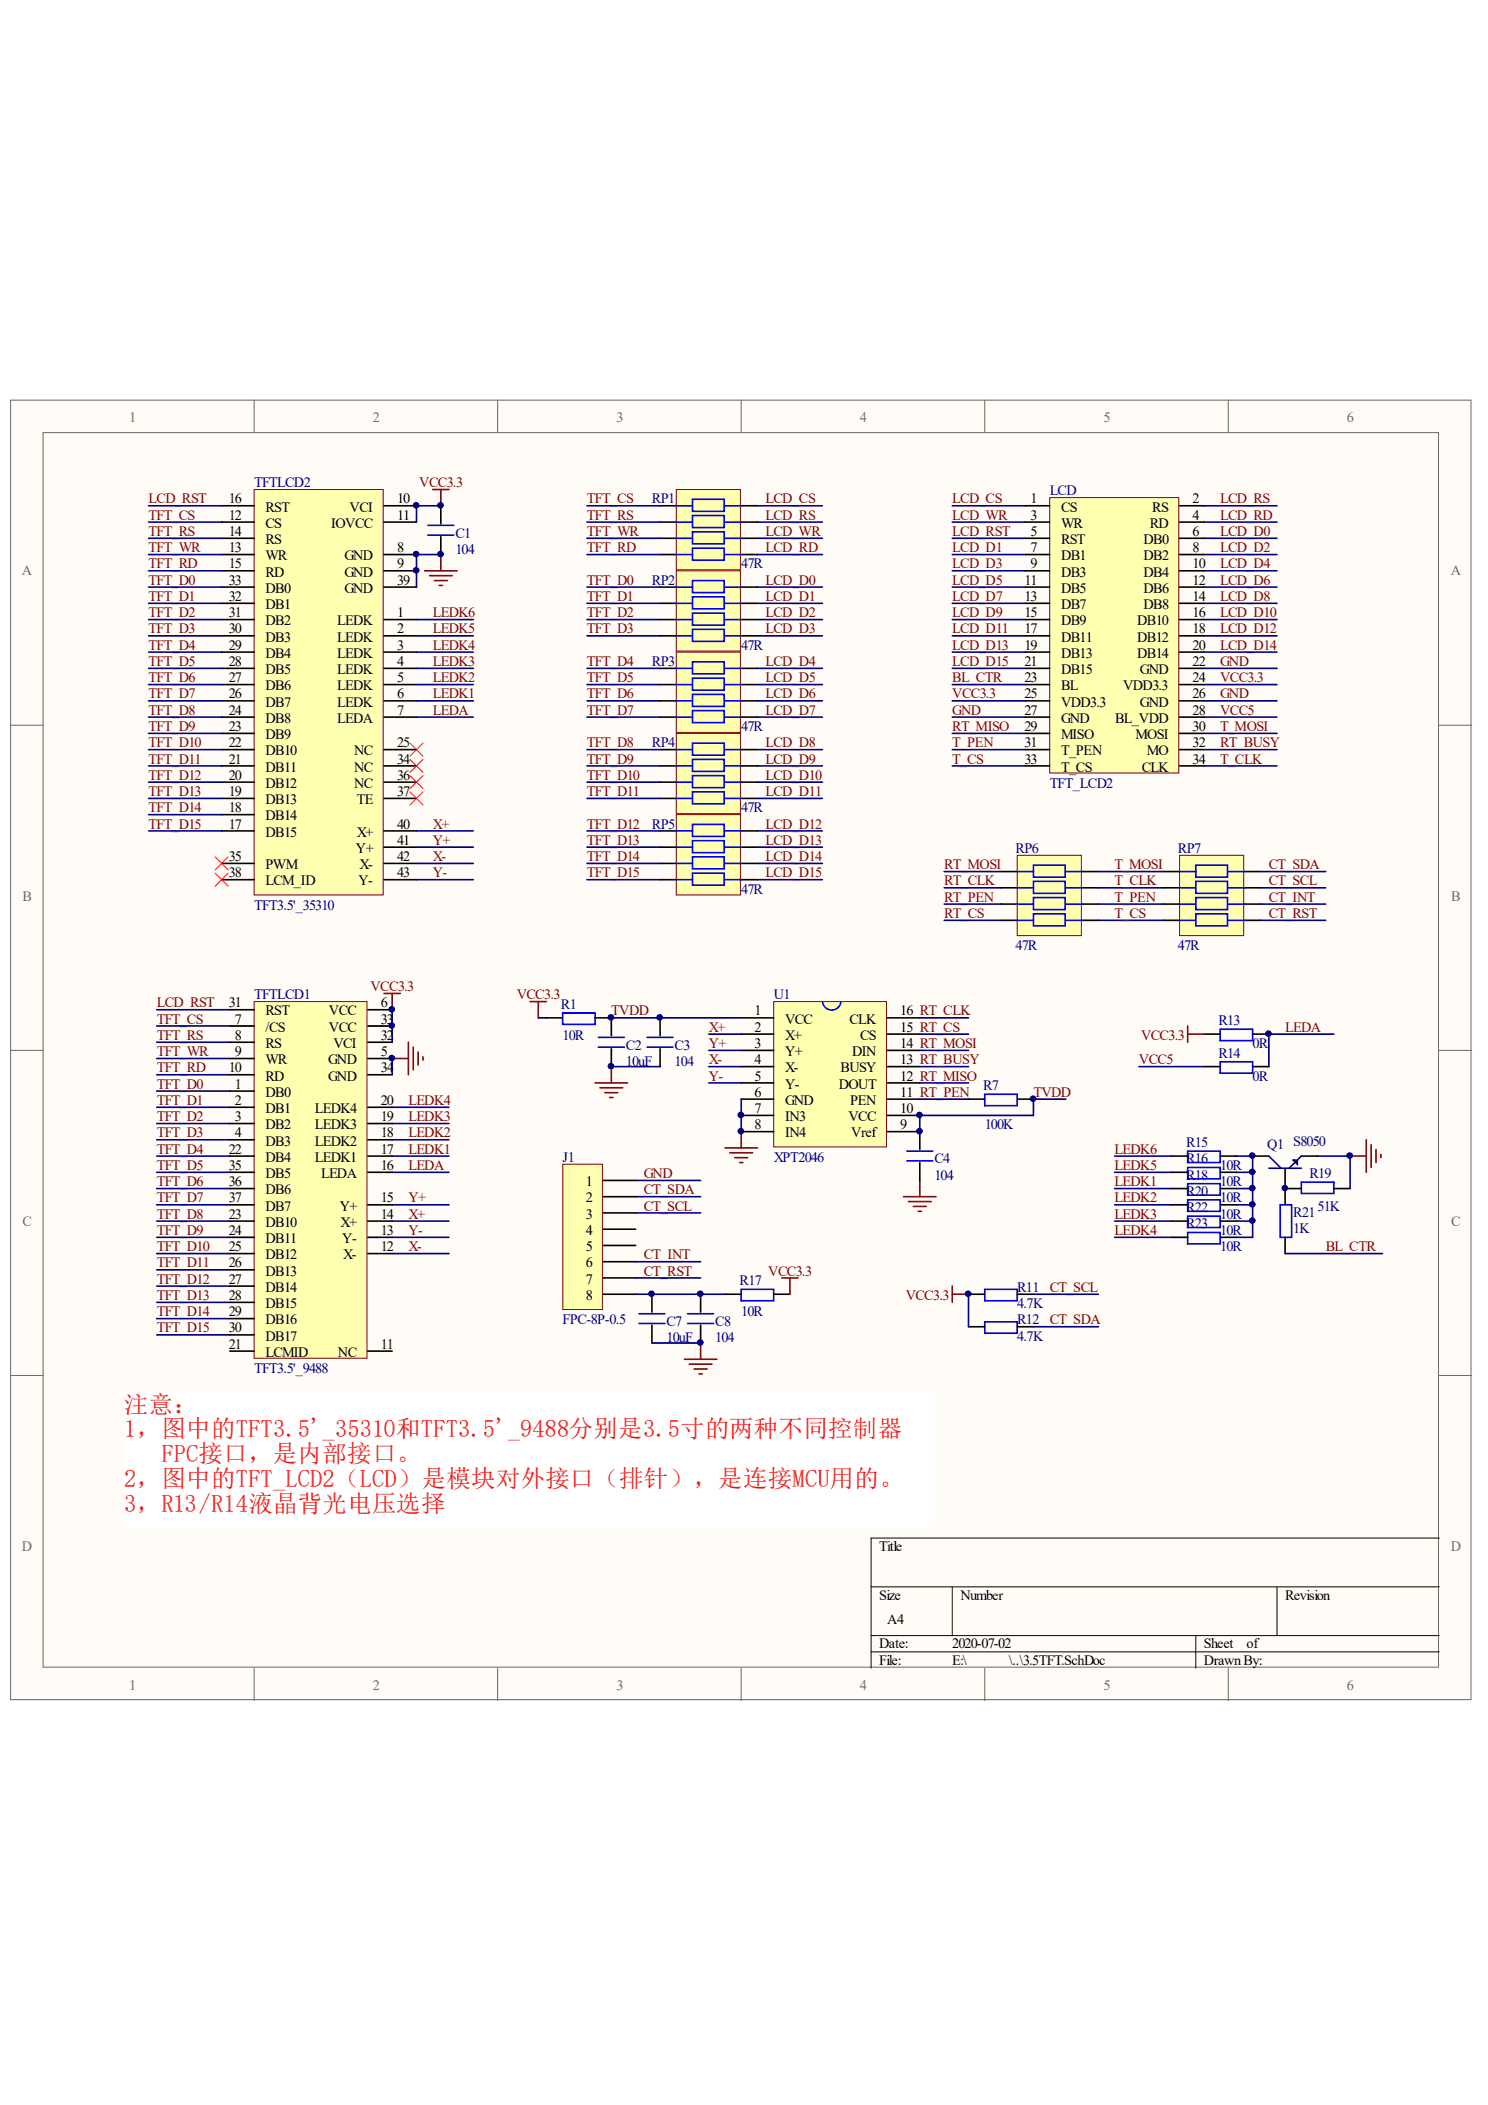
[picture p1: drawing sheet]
<svg xmlns="http://www.w3.org/2000/svg" width="210mm" height="297mm" viewBox="0 0 210 297" stroke-linecap="round" stroke-linejoin="round" font-family="sans-serif">
<g fill="#fffcf8" stroke="#696969" stroke-width=".14">
<path d="M1.5 56.5h206v183.3h-206z"/>
<path d="M6.1 61h196.8v174.3h-196.8z"/>
</g>
<g fill="none" stroke="#696969" stroke-width=".14">
<path d="M35.9 56.5v4.5M70.2 56.5v4.5M104.6 56.5v4.5M138.9 56.5v4.5M173.3 56.5v4.5M1.5 102.3h4.6M203 102.3h4.6M1.5 148.2h4.6M203 148.2h4.6M1.5 194.1h4.6M203 194.1h4.6M35.9 235.4v4.6"/>
<path d="M70.2 235.4v4.6M104.6 235.4v4.6M138.9 235.4v4.6M173.3 235.4v4.6"/>
</g>
<path d="M203 217h-80.1v18.4M122.9 223.9h80.1M122.9 230.8h80.1M122.9 233.1h80.1M134.3 223.9v6.9M168.7 230.8v4.6M180.1 223.9v6.9" fill="none" stroke="#000" stroke-width=".14"/>
<path d="M60.4 75.5h3.6M60.4 74.1h3.6M138.9 181.9h4.6v1.6h-4.6zM138.9 186.5h4.6v1.6h-4.6z" fill="none" stroke="#00f" stroke-width=".23"/>
<path d="M62.2 71.4v2.5M62.2 75.7v2.6M136.6 182.6h2.3M136.6 187.2h2.3M143.5 182.6h2.3M143.5 187.2h2.3" fill="none" stroke="#000" stroke-width=".23"/>
<path d="M95.4 69.1h9v11.3h-9z" fill="#ffffb0" stroke="#800000" stroke-width=".14"/>
<path d="M93.1 71.4h2.3M93.1 73.7h2.3M93.1 76h2.3M93.1 78.3h2.3M104.6 71.4h2.2M104.6 73.7h2.2M104.6 76h2.2M104.6 78.3h2.2" fill="none" stroke="#000" stroke-width=".23"/>
<path d="M95.4 71.4h2.3M95.4 73.7h2.3M95.4 76h2.3M95.4 78.3h2.3M97.7 70.5h4.5v1.7h-4.5zM97.7 72.7h4.5v1.7h-4.5zM97.7 75h4.5v1.7h-4.5zM97.7 77.3h4.5v1.7h-4.5zM102.3 71.4h2.3M102.3 73.7h2.3M102.3 76h2.3M102.3 78.3h2.3" fill="none" stroke="#00f" stroke-width=".23"/>
<path d="M95.4 80.5h9v11.4h-9z" fill="#ffffb0" stroke="#800000" stroke-width=".14"/>
<path d="M93.1 82.8h2.3M93.1 85.1h2.3M93.1 87.4h2.3M93.1 89.7h2.3M104.6 82.8h2.2M104.6 85.1h2.2M104.6 87.4h2.2M104.6 89.7h2.2" fill="none" stroke="#000" stroke-width=".23"/>
<path d="M95.4 82.8h2.3M95.4 85.1h2.3M95.4 87.4h2.3M95.4 89.7h2.3M97.7 81.9h4.5v1.7h-4.5zM97.7 84.2h4.5v1.7h-4.5zM97.7 86.5h4.5v1.7h-4.5zM97.7 88.8h4.5v1.7h-4.5zM102.3 82.8h2.3M102.3 85.1h2.3M102.3 87.4h2.3M102.3 89.7h2.3" fill="none" stroke="#00f" stroke-width=".23"/>
<path d="M95.4 92h9v11.3h-9z" fill="#ffffb0" stroke="#800000" stroke-width=".14"/>
<path d="M93.1 94.3h2.3M93.1 96.6h2.3M93.1 98.9h2.3M104.6 94.3h2.2M104.6 96.6h2.2M104.6 98.9h2.2M93.1 101.2h2.3M104.6 101.2h2.2" fill="none" stroke="#000" stroke-width=".23"/>
<path d="M95.4 94.3h2.3M95.4 96.6h2.3M95.4 98.9h2.3M97.7 93.4h4.5v1.7h-4.5zM97.7 95.7h4.5v1.7h-4.5zM97.7 98h4.5v1.7h-4.5zM102.3 94.3h2.3M102.3 96.6h2.3M102.3 98.9h2.3M95.4 101.2h2.3M97.7 100.3h4.5v1.7h-4.5zM102.3 101.2h2.3" fill="none" stroke="#00f" stroke-width=".23"/>
<path d="M95.4 103.5h9v11.3h-9z" fill="#ffffb0" stroke="#800000" stroke-width=".14"/>
<path d="M93.1 105.8h2.3M93.1 108.1h2.3M93.1 110.4h2.3M93.1 112.7h2.3M104.6 105.8h2.2M104.6 108.1h2.2M104.6 110.4h2.2M104.6 112.7h2.2" fill="none" stroke="#000" stroke-width=".23"/>
<path d="M95.4 105.8h2.3M95.4 108.1h2.3M95.4 110.4h2.3M95.4 112.7h2.3M97.7 104.9h4.5v1.7h-4.5zM97.7 107.2h4.5v1.7h-4.5zM97.7 109.5h4.5v1.6h-4.5zM97.7 111.7h4.5v1.7h-4.5zM102.3 105.8h2.3M102.3 108.1h2.3M102.3 110.4h2.3M102.3 112.7h2.3" fill="none" stroke="#00f" stroke-width=".23"/>
<path d="M95.4 115h9v11.3h-9z" fill="#ffffb0" stroke="#800000" stroke-width=".14"/>
<path d="M93.1 117.3h2.3M93.1 119.5h2.3M104.6 117.3h2.2M104.6 119.5h2.2M93.1 121.8h2.3M93.1 124.1h2.3M104.6 121.8h2.2M104.6 124.1h2.2" fill="none" stroke="#000" stroke-width=".23"/>
<path d="M95.4 117.3h2.3M95.4 119.5h2.3M97.7 116.3h4.5v1.7h-4.5zM97.7 118.6h4.5v1.7h-4.5zM102.3 117.3h2.3M102.3 119.5h2.3M95.4 121.8h2.3M95.4 124.1h2.3M97.7 120.9h4.5v1.7h-4.5zM97.7 123.2h4.5v1.7h-4.5zM102.3 121.8h2.3M102.3 124.1h2.3" fill="none" stroke="#00f" stroke-width=".23"/>
<g fill="none" stroke="#000080" stroke-width=".23">
<path d="M82.8 71.4h10.3M82.8 73.7h10.3M82.8 76h10.3M82.8 78.3h10.3M106.8 71.4h9.2M106.8 73.7h9.2M106.8 76h9.2M106.8 78.3h9.2M134.3 71.4h10.3M134.3 73.7h10.3M134.3 76h10.3M134.3 78.3h10.3"/>
<path d="M169.8 71.4h10.3M169.8 73.7h10.3M169.8 76h10.3M169.8 78.3h10.3M82.8 82.8h10.3M82.8 85.1h10.3M82.8 87.4h10.3M82.8 89.7h10.3M82.8 94.3h10.3M82.8 96.6h10.3M82.8 98.9h10.3M106.8 82.8h9.2"/>
<path d="M106.8 85.1h9.2M106.8 87.4h9.2M106.8 89.7h9.2M106.8 94.3h9.2M106.8 96.6h9.2M106.8 98.9h9.2M134.3 82.8h10.3M134.3 85.1h10.3M134.3 87.4h10.3M134.3 89.7h10.3M134.3 94.3h10.3M134.3 96.6h10.3"/>
<path d="M134.3 98.9h10.3M134.3 80.5h10.3M134.3 92h10.3M169.8 82.8h10.3M169.8 85.1h10.3M169.8 87.4h10.3M169.8 89.7h10.3M169.8 94.3h10.3M169.8 96.6h10.3M169.8 98.9h10.3M169.8 80.5h10.3M169.8 92h10.3"/>
<path d="M82.8 101.2h10.3M82.8 105.8h10.3M82.8 108.1h10.3M82.8 110.4h10.3M82.8 112.7h10.3M82.8 117.3h10.3M82.8 119.5h10.3M106.8 101.2h9.2M106.8 105.8h9.2M106.8 108.1h9.2M106.8 110.4h9.2M106.8 112.7h9.2"/>
<path d="M106.8 117.3h9.2M106.8 119.5h9.2M134.3 101.2h10.3M134.3 105.8h10.3M134.3 108.1h10.3M134.3 103.5h10.3M169.8 101.2h10.3M169.8 105.8h10.3M169.8 108.1h10.3M169.8 103.5h10.3M82.8 121.8h10.3M82.8 124.1h10.3"/>
<path d="M106.8 121.8h9.2M106.8 124.1h9.2"/>
</g>
<path d="M109.1 141.3h16v20.5h-16z" fill="#ffffb0" stroke="#800000" stroke-width=".14"/>
<g fill="none" stroke="#000" stroke-width=".23">
<path d="M77.1 143.6h2.3M83.9 143.6h2.3v2.6M86.2 148v2.5M93.1 143.6v2.6M93.1 148v2.5M104.6 143.6h4.5M104.6 145.9h4.5M104.6 148.2h4.5M104.6 150.5h4.5M104.6 152.8h4.5M104.6 155.1h4.5M104.6 157.4h4.5"/>
<path d="M104.6 159.7h4.5M125.2 143.6h4.6M125.2 145.9h4.6M125.2 148.2h4.6M125.2 150.5h4.6M125.2 152.8h4.6M125.2 155.1h4.6M125.2 157.4h4.6M125.2 159.7h4.6v2.5M136.6 155.1h2.3M143.5 155.1h2.3M169.8 145.9h2.3"/>
<path d="M169.8 150.5h2.3M176.7 145.9h2.3M176.7 150.5h2.3M129.8 164v2.6M165.2 163.1h2.3M165.2 165.4h2.3M165.2 167.7h2.3M165.2 170h2.3M165.2 172.3h2.3M165.2 174.6h2.3M172.1 163.1h2.3M172.1 165.4h2.3"/>
<path d="M172.1 167.7h2.3M172.1 170h2.3M172.1 172.3h2.3M172.1 174.6h2.3M176.7 163.1h2.3M181.3 167.7h2.3M181.3 165v5M181.3 174.6v2.3M183.6 163.1h2.3M188.2 167.7h2.2"/>
</g>
<g fill="none" stroke="#00f" stroke-width=".23">
<path d="M79.4 142.9h4.5v1.6h-4.5zM84.4 147.8h3.7M84.4 146.4h3.7M91.3 147.8h3.6M91.3 146.4h3.6M118.6 141.4a1.3 1.3 0 0 1-1.2 1.1 1.3 1.3 0 0 1-1.4-1.1M138.9 154.4h4.6v1.6h-4.6zM172.1 145.2h4.6v1.6h-4.6zM172.1 149.8h4.6v1.6h-4.6zM127.9 163.8h3.7M127.9 162.4h3.7M167.5 162.4h4.6v1.6h-4.6z"/>
<path d="M167.5 164.7h4.6v1.6h-4.6zM167.5 167h4.6v1.6h-4.6zM167.5 169.3h4.6v1.6h-4.6zM167.5 171.6h4.6v1.6h-4.6zM167.5 173.9h4.6v1.6h-4.6zM180.6 170h1.6v4.6h-1.6zM183.6 166.8h4.6v1.6h-4.6z"/>
</g>
<g fill="none" stroke="#800000" stroke-width=".23">
<path d="M74.8 141.3h2.3M75.9 141.3v2.3M83.9 152.8h4.6M84.6 153.5h3.2M85.3 154.2h1.9M86 154.9h.5M86.2 150.5v2.3M104.6 159.7v2.3M167.5 144.8v2.3M167.5 145.9h2.3M102.3 162h4.5M103 162.7h3.2"/>
<path d="M103.6 163.4h1.9M104.3 164h.5M127.5 168.9h4.5M128.1 169.6h3.3M128.8 170.2h1.9M129.5 170.9h.5M129.8 166.6v2.3M190.4 163.1h2.3M192.7 160.8v4.6M193.4 161.5v3.2M194.1 162.2v1.8M194.8 162.9v.5"/>
<path d="M134.3 181.5v2.3M134.3 182.6h2.3"/>
</g>
<g fill="none" stroke="#000080" stroke-width=".23">
<path d="M75.9 143.6h1.2M86.2 143.6h18.4M86.2 150.5h6.9M100 145.9h4.6M100 148.2h4.6M100 150.5h4.6M100 152.8h4.6M104.6 155.1v4.6M129.8 143.6h6.8M129.8 145.9h6.8M129.8 148.2h6.8M129.8 150.5h6.8"/>
<path d="M129.8 152.8h6.8M129.8 155.1h6.8M150.4 155.1h-4.6v2.3h-16v2.3M160.7 150.5h9.1M188.2 145.9h-9.2v4.6M157.2 165.4h8M157.2 167.7h8M157.2 163.1h8M157.2 170h8M157.2 172.3h8M157.2 174.6h8M174.4 163.1h2.3v6.9h-2.3"/>
<path d="M174.4 165.4h2.3M174.4 167.7h2.3M174.4 172.3h2.3M176.7 170v4.6h-2.3M181.3 176.9h13.7M185.9 163.1h4.5v4.6M136.6 182.6v4.6M145.8 182.6h9.1M145.8 187.2h9.1"/>
</g>
<path d="M179 164.9h4.6M179 163.1l1.7 1.8M182.4 163.7h.6v.6zM183.6 163.1l-1.7 1.8" fill="none" stroke="#11037f" stroke-width=".23"/>
<path d="M143.5 120.7h9v11.3h-9z" fill="#ffffb0" stroke="#800000" stroke-width=".14"/>
<path d="M141.2 123h2.3M141.2 125.3h2.3M141.2 127.6h2.3M141.2 129.9h2.3M152.7 123h2.2M152.7 125.3h2.2M152.7 127.6h2.2M152.7 129.9h2.2" fill="none" stroke="#000" stroke-width=".23"/>
<path d="M143.5 123h2.3M143.5 125.3h2.3M143.5 127.6h2.3M143.5 129.9h2.3M145.8 122.1h4.4v1.7h-4.4zM145.8 124.4h4.4v1.7h-4.4zM145.8 126.7h4.4v1.7h-4.4zM145.8 129h4.4v1.6h-4.4zM150.4 123h2.3M150.4 125.3h2.3M150.4 127.6h2.3M150.4 129.9h2.3" fill="none" stroke="#00f" stroke-width=".23"/>
<path d="M166.4 120.7h9v11.3h-9z" fill="#ffffb0" stroke="#800000" stroke-width=".14"/>
<path d="M164.1 129.9h2.3M164.1 127.6h2.3M164.1 125.3h2.3M164.1 123h2.3M175.6 129.9h2.2M175.6 127.6h2.2M175.6 125.3h2.2M175.6 123h2.2" fill="none" stroke="#000" stroke-width=".23"/>
<path d="M166.4 129.9h2.3M166.4 127.6h2.3M166.4 125.3h2.3M166.4 123h2.3M168.7 129h4.5v1.6h-4.5zM168.7 126.7h4.5v1.7h-4.5zM168.7 124.4h4.5v1.7h-4.5zM168.7 122.1h4.5v1.7h-4.5zM173.3 129.9h2.3M173.3 127.6h2.3M173.3 125.3h2.3M173.3 123h2.3" fill="none" stroke="#00f" stroke-width=".23"/>
<path d="M133.2 129.9h8M133.2 127.6h8M133.2 125.3h8M133.2 123h8M154.9 129.9h9.2M154.9 127.6h9.2M154.9 125.3h9.2M154.9 123h9.2M177.8 129.9h9.2M177.8 127.6h9.2M177.8 125.3h9.2M177.8 123h9.2" fill="none" stroke="#000080" stroke-width=".23"/>
<path d="M79.4 164.3h5.6v20.5h-5.6z" fill="#ffffb0" stroke="#800000" stroke-width=".14"/>
<g fill="none" stroke="#000" stroke-width=".23">
<path d="M85.1 166.6h4.6M85.1 168.9h4.6M85.1 171.2h4.6M85.1 173.5h4.6M85.1 175.7h4.6M85.1 178h4.6M85.1 180.3h4.6M85.1 182.6h4.6M92 182.6v2.6M92 187v2.5M98.8 182.6v2.6M98.8 187v2.5"/>
<path d="M102.3 182.6h2.3M109.1 182.6h2.3"/>
</g>
<path d="M90.1 186.8h3.7M90.1 185.4h3.7M97 186.8h3.7M97 185.4h3.7M104.6 181.9h4.5v1.6h-4.5z" fill="none" stroke="#00f" stroke-width=".23"/>
<path d="M89.7 166.6h9.1M89.7 168.9h9.1M89.7 171.2h9.1M89.7 178h9.1M89.7 182.6h12.6M89.7 180.3h9.1M92 189.5h6.8" fill="none" stroke="#000080" stroke-width=".23"/>
<path d="M96.5 191.8h4.6M97.2 192.5h3.2M97.9 193.2h1.8M98.6 193.9h.5M98.8 189.5v2.3M110.3 180.3h2.3M111.4 180.3v2.3" fill="none" stroke="#800000" stroke-width=".23"/>
<path d="M35.9 69.1h18.2v57.2h-18.2z" fill="#ffffb0" stroke="#800000" stroke-width=".14"/>
<g fill="none" stroke="#000" stroke-width=".23">
<path d="M31.3 78.3h4.6M31.3 71.4h4.6M31.3 73.7h4.6M31.3 76h4.6M54.2 78.3h4.6M54.2 71.4h4.6M54.2 73.7h4.6M31.3 80.5h4.6M31.3 82.8h4.6M31.3 85.1h4.6M31.3 87.4h4.6M31.3 89.7h4.6"/>
<path d="M31.3 92h4.6M31.3 94.3h4.6M31.3 96.6h4.6M31.3 98.9h4.6M54.2 80.5h4.6M54.2 82.8h4.6M54.2 87.4h4.6M54.2 89.7h4.6M54.2 92h4.6M54.2 94.3h4.6M54.2 96.6h4.6M54.2 98.9h4.6"/>
<path d="M31.3 105.8h4.6M31.3 117.3h4.6M31.3 101.2h4.6M31.3 103.5h4.6M31.3 108.1h4.6M31.3 110.4h4.6M31.3 112.7h4.6M31.3 115h4.6M54.2 105.8h4.6M54.2 119.5h4.6M54.2 117.3h4.6M54.2 101.2h4.6"/>
<path d="M54.2 108.1h4.6M54.2 110.4h4.6M54.2 112.7h4.6M31.3 124.1h4.6M31.3 121.8h4.6M54.2 124.1h4.6M54.2 121.8h4.6"/>
</g>
<path d="M57.8 104.9l1.9 1.8M57.8 107.2l1.9 1.8M57.8 109.5l1.9 1.8M57.8 111.7l1.9 1.9M59.7 104.9l-1.9 1.8M59.7 107.2l-1.9 1.8M59.7 109.5l-1.9 1.8M59.7 111.7l-1.9 1.9M30.4 120.9l1.8 1.9M30.4 123.2l1.8 1.9M32.2 120.9l-1.8 1.9M32.2 123.2l-1.8 1.9" fill="none" stroke="#f00" stroke-width=".14"/>
<g fill="none" stroke="#000080" stroke-width=".23">
<path d="M21 73.7h10.3M21 76h10.3M21 78.3h10.3M21 71.4h10.3M21 80.5h10.3M21 82.8h10.3M21 85.1h10.3M21 87.4h10.3M21 89.7h10.3M21 92h10.3M21 94.3h10.3M21 96.6h10.3"/>
<path d="M21 98.9h10.3M58.8 87.4h8M58.8 89.7h8M58.8 92h8M58.8 94.3h8M58.8 96.6h8M58.8 98.9h8M21 101.2h10.3M21 103.5h10.3M21 105.8h10.3M21 108.1h10.3M21 110.4h10.3"/>
<path d="M21 112.7h10.3M21 115h10.3M21 117.3h10.3M58.8 101.2h8M58.8 117.3h8M58.8 119.5h8M58.8 124.1h8M58.8 121.8h8M22.1 144.8h10.3M22.1 147.1h10.3M22.1 149.4h10.3M22.1 151.7h10.3"/>
<path d="M22.1 142.5h10.3M22.1 154h10.3M22.1 156.2h10.3M22.1 158.5h10.3M55.3 156.2h8M55.3 158.5h8M55.3 142.5v4.6M55.3 149.4v2.3M22.1 160.8h10.3M22.1 163.1h10.3M22.1 165.4h10.3M22.1 167.7h10.3"/>
<path d="M22.1 170h10.3M22.1 172.3h10.3M22.1 174.6h10.3M22.1 176.9h10.3M22.1 179.2h10.3M55.3 160.8h8M55.3 163.1h8M55.3 165.4h8M55.3 170h8M55.3 172.3h8M55.3 174.6h8M55.3 176.9h8"/>
<path d="M22.1 181.5h10.3M22.1 183.8h10.3M22.1 186.1h10.3M22.1 188.4h10.3"/>
</g>
<g fill="none" stroke="#800000" stroke-width=".23">
<path d="M61 69.1h2.3M62.2 69.1v2.3M62.2 78.3v2.2M59.9 80.5h4.6M60.6 81.2h3.2M61.3 81.9h1.8M62 82.6h.4M54.2 140.2h2.3M55.3 140.2v2.3M55.3 149.4h2.3M57.6 147.1v4.6M58.3 147.8v3.2"/>
<path d="M59 148.4v1.9M59.7 149.1v.5"/>
</g>
<path d="M35.9 141.3h15.9v50.4h-15.9z" fill="#ffffb0" stroke="#800000" stroke-width=".14"/>
<g fill="none" stroke="#000" stroke-width=".23">
<path d="M32.4 154h3.5M32.4 156.2h3.5M32.4 158.5h3.5M32.4 149.4h3.5M32.4 142.5h3.5M32.4 144.8h3.5M32.4 147.1h3.5M32.4 151.7h3.5M51.9 156.2h3.4M51.9 158.5h3.4M51.9 149.4h3.4M51.9 142.5h3.4"/>
<path d="M51.9 144.8h3.4M51.9 147.1h3.4M51.9 151.7h3.4M32.4 160.8h3.5M32.4 176.9h3.5M32.4 174.6h3.5M32.4 172.3h3.5M32.4 170h3.5M32.4 165.4h3.5M32.4 163.1h3.5M32.4 179.2h3.5M32.4 167.7h3.5"/>
<path d="M51.9 160.8h3.4M51.9 176.9h3.4M51.9 174.6h3.4M51.9 172.3h3.4M51.9 170h3.4M51.9 165.4h3.4M51.9 163.1h3.4M32.4 190.7h3.5M32.4 181.5h3.5M32.4 183.8h3.5M32.4 186.1h3.5M32.4 188.4h3.5"/>
<path d="M51.9 190.7h3.4"/>
</g>
<path d="M148.1 70.2h18.2v38.9h-18.2z" fill="#ffffb0" stroke="#800000" stroke-width=".14"/>
<g fill="none" stroke="#000" stroke-width=".23">
<path d="M144.6 71.4h3.5M144.6 73.7h3.5M144.6 76h3.5M144.6 78.3h3.5M166.4 71.4h3.4M166.4 73.7h3.4M166.4 76h3.4M166.4 78.3h3.4M144.6 80.5h3.5M144.6 82.8h3.5M144.6 85.1h3.5M144.6 87.4h3.5"/>
<path d="M144.6 89.7h3.5M144.6 92h3.5M144.6 94.3h3.5M144.6 96.6h3.5M144.6 98.9h3.5M166.4 80.5h3.4M166.4 82.8h3.4M166.4 85.1h3.4M166.4 87.4h3.4M166.4 89.7h3.4M166.4 92h3.4M166.4 94.3h3.4"/>
<path d="M166.4 96.6h3.4M166.4 98.9h3.4M144.6 101.2h3.5M144.6 103.5h3.5M144.6 105.8h3.5M144.6 108.1h3.5M166.4 101.2h3.4M166.4 103.5h3.4M166.4 105.8h3.4M166.4 108.1h3.4"/>
</g>
<path d="M62.2 78.3h-3.4v4.5M62.2 71.4h-3.4v2.3" fill="none" stroke="#000080" stroke-width=".23"/>
<path d="M17.5 196.4h114.4v19.4h-114.4z" fill="#fff" stroke="#fff" stroke-width=".14"/>
<g fill="#000080" stroke="#000080" stroke-width=".14">
<circle cx="55.3" cy="149.3" r=".4"/>
<circle cx="55.3" cy="144.7" r=".4"/>
<circle cx="55.3" cy="142.4" r=".4"/>
<circle cx="58.7" cy="80.5" r=".4"/>
<circle cx="58.7" cy="78.2" r=".4"/>
<circle cx="58.7" cy="71.3" r=".4"/>
<circle cx="62.1" cy="78.2" r=".4"/>
<circle cx="62.1" cy="71.3" r=".4"/>
<circle cx="86.2" cy="150.4" r=".4"/>
<circle cx="86.2" cy="143.6" r=".4"/>
<circle cx="91.9" cy="182.6" r=".4"/>
<circle cx="93.1" cy="143.6" r=".4"/>
<circle cx="98.8" cy="189.4" r=".4"/>
<circle cx="98.8" cy="182.6" r=".4"/>
<circle cx="104.5" cy="159.6" r=".4"/>
<circle cx="104.5" cy="157.3" r=".4"/>
<circle cx="129.7" cy="159.6" r=".4"/>
<circle cx="129.7" cy="157.3" r=".4"/>
<circle cx="136.6" cy="182.6" r=".4"/>
<circle cx="145.7" cy="155" r=".4"/>
<circle cx="176.6" cy="172.2" r=".4"/>
<circle cx="176.6" cy="169.9" r=".4"/>
<circle cx="176.6" cy="167.7" r=".4"/>
<circle cx="176.6" cy="165.4" r=".4"/>
<circle cx="176.6" cy="163.1" r=".4"/>
<circle cx="178.9" cy="145.9" r=".4"/>
<circle cx="181.2" cy="167.7" r=".39"/>
<circle cx="190.4" cy="163.1" r=".4"/>
</g>
<g font-size="3.4" fill="#f00">
<text x="17.5" y="199.3">注意：</text>
<text x="17.5" y="202.8">1，图中的TFT3.5'_35310和TFT3.5'_9488分别是3.5寸的两种不同控制器</text>
<text x="17.5" y="209.8">2，图中的TFT_LCD2（LCD）是模块对外接口（排针），是连接MCU用的。</text>
<text x="22.8" y="206.3">FPC接口，是内部接口。</text>
<text x="17.5" y="213.3">3，R13/R14液晶背光电压选择</text>
</g>
<g font-size="2" fill="#696969">
<text x="18.2" y="59.5">1</text>
<text x="52.6" y="59.5">2</text>
<text x="86.9" y="59.5">3</text>
<text x="121.3" y="59.5">4</text>
<text x="155.7" y="59.5">5</text>
<text x="190" y="59.5">6</text>
<text x="3.1" y="81.2">A</text>
<text x="204.6" y="81.2">A</text>
<text x="3.2" y="127.1">B</text>
<text x="204.7" y="127.1">B</text>
<text x="3.2" y="173">C</text>
<text x="204.7" y="173">C</text>
<text x="3.1" y="218.8">D</text>
<text x="204.6" y="218.8">D</text>
<text x="18.2" y="238.4">1</text>
<text x="52.6" y="238.4">2</text>
<text x="86.9" y="238.4">3</text>
<text x="121.3" y="238.4">4</text>
<text x="155.7" y="238.4">5</text>
<text x="190" y="238.4">6</text>
</g>
<g font-size="2" fill="#800000">
<text x="21" y="71">LCD_RST</text>
<text x="59.1" y="68.7">VCC3.3</text>
<text x="82.8" y="71">TFT_CS</text>
<text x="108" y="71">LCD_CS</text>
<text x="134.3" y="71">LCD_CS</text>
<text x="172.1" y="71">LCD_RS</text>
<text x="21" y="73.3">TFT_CS</text>
<text x="21" y="75.6">TFT_RS</text>
<text x="21" y="77.9">TFT_WR</text>
<text x="82.8" y="73.3">TFT_RS</text>
<text x="82.8" y="75.6">TFT_WR</text>
<text x="82.8" y="77.9">TFT_RD</text>
<text x="108" y="73.3">LCD_RS</text>
<text x="108" y="75.6">LCD_WR</text>
<text x="108" y="77.9">LCD_RD</text>
<text x="134.3" y="73.3">LCD_WR</text>
<text x="134.3" y="75.6">LCD_RST</text>
<text x="134.3" y="77.9">LCD_D1</text>
<text x="172.1" y="73.3">LCD_RD</text>
<text x="172.1" y="75.6">LCD_D0</text>
<text x="172.1" y="77.9">LCD_D2</text>
<text x="21" y="80.2">TFT_RD</text>
<text x="21" y="82.5">TFT_D0</text>
<text x="82.8" y="82.5">TFT_D0</text>
<text x="108" y="82.5">LCD_D0</text>
<text x="134.3" y="80.2">LCD_D3</text>
<text x="134.3" y="82.5">LCD_D5</text>
<text x="172.1" y="80.2">LCD_D4</text>
<text x="172.1" y="82.5">LCD_D6</text>
<text x="21" y="84.8">TFT_D1</text>
<text x="21" y="87.1">TFT_D2</text>
<text x="21" y="89.4">TFT_D3</text>
<text x="61" y="89.4">LEDK5</text>
<text x="61" y="87.1">LEDK6</text>
<text x="82.8" y="84.8">TFT_D1</text>
<text x="82.8" y="87.1">TFT_D2</text>
<text x="82.8" y="89.4">TFT_D3</text>
<text x="108" y="84.8">LCD_D1</text>
<text x="108" y="87.1">LCD_D2</text>
<text x="108" y="89.4">LCD_D3</text>
<text x="134.3" y="84.8">LCD_D7</text>
<text x="134.3" y="87.1">LCD_D9</text>
<text x="134.3" y="89.4">LCD_D11</text>
<text x="172.1" y="84.8">LCD_D8</text>
<text x="172.1" y="87.1">LCD_D10</text>
<text x="172.1" y="89.4">LCD_D12</text>
<text x="21" y="91.7">TFT_D4</text>
<text x="21" y="94">TFT_D5</text>
<text x="61" y="94">LEDK3</text>
<text x="61" y="91.7">LEDK4</text>
<text x="82.8" y="94">TFT_D4</text>
<text x="108" y="94">LCD_D4</text>
<text x="134.3" y="91.7">LCD_D13</text>
<text x="134.3" y="94">LCD_D15</text>
<text x="172.1" y="91.7">LCD_D14</text>
<text x="172.1" y="94">GND</text>
<text x="21" y="96.3">TFT_D6</text>
<text x="21" y="98.6">TFT_D7</text>
<text x="21" y="100.9">TFT_D8</text>
<text x="61" y="98.6">LEDK1</text>
<text x="61" y="96.3">LEDK2</text>
<text x="61" y="100.9">LEDA</text>
<text x="82.8" y="96.3">TFT_D5</text>
<text x="82.8" y="98.6">TFT_D6</text>
<text x="82.8" y="100.9">TFT_D7</text>
<text x="108" y="96.3">LCD_D5</text>
<text x="108" y="98.6">LCD_D6</text>
<text x="108" y="100.9">LCD_D7</text>
<text x="134.3" y="96.3">BL_CTR</text>
<text x="134.3" y="98.6">VCC3.3</text>
<text x="134.3" y="100.9">GND</text>
<text x="172.1" y="96.3">VCC3.3</text>
<text x="172.1" y="98.6">GND</text>
<text x="172.1" y="100.9">VCC5</text>
<text x="21" y="103.2">TFT_D9</text>
<text x="21" y="105.4">TFT_D10</text>
<text x="21" y="107.7">TFT_D11</text>
<text x="82.8" y="105.4">TFT_D8</text>
<text x="82.8" y="107.7">TFT_D9</text>
<text x="108" y="105.4">LCD_D8</text>
<text x="108" y="107.7">LCD_D9</text>
<text x="134.3" y="103.2">RT_MISO</text>
<text x="134.3" y="105.4">T_PEN</text>
<text x="134.3" y="107.7">T_CS</text>
<text x="172.1" y="103.2">T_MOSI</text>
<text x="172.1" y="105.4">RT_BUSY</text>
<text x="172.1" y="107.7">T_CLK</text>
<text x="21" y="110">TFT_D12</text>
<text x="21" y="112.3">TFT_D13</text>
<text x="82.8" y="110">TFT_D10</text>
<text x="82.8" y="112.3">TFT_D11</text>
<text x="108" y="110">LCD_D10</text>
<text x="108" y="112.3">LCD_D11</text>
<text x="21" y="114.6">TFT_D14</text>
<text x="21" y="116.9">TFT_D15</text>
<text x="61" y="116.9">X+</text>
<text x="61" y="119.2">Y+</text>
<text x="82.8" y="116.9">TFT_D12</text>
<text x="82.8" y="119.2">TFT_D13</text>
<text x="108" y="116.9">LCD_D12</text>
<text x="108" y="119.2">LCD_D13</text>
<text x="61" y="121.5">X-</text>
<text x="61" y="123.8">Y-</text>
<text x="82.8" y="121.5">TFT_D14</text>
<text x="82.8" y="123.8">TFT_D15</text>
<text x="108" y="121.5">LCD_D14</text>
<text x="108" y="123.8">LCD_D15</text>
<text x="133.2" y="124.9">RT_CLK</text>
<text x="133.2" y="122.7">RT_MOSI</text>
<text x="157.2" y="122.7">T_MOSI</text>
<text x="157.2" y="124.9">T_CLK</text>
<text x="179" y="124.9">CT_SCL</text>
<text x="179" y="122.7">CT_SDA</text>
<text x="133.2" y="129.5">RT_CS</text>
<text x="133.2" y="127.2">RT_PEN</text>
<text x="157.2" y="127.2">T_PEN</text>
<text x="157.2" y="129.5">T_CS</text>
<text x="179" y="129.5">CT_RST</text>
<text x="179" y="127.2">CT_INT</text>
<text x="22.1" y="142.2">LCD_RST</text>
<text x="52.3" y="139.9">VCC3.3</text>
<text x="72.9" y="141">VCC3.3</text>
<text x="86.2" y="143.3">TVDD</text>
<text x="22.1" y="144.4">TFT_CS</text>
<text x="22.1" y="146.7">TFT_RS</text>
<text x="22.1" y="149">TFT_WR</text>
<text x="100" y="145.6">X+</text>
<text x="100" y="147.9">Y+</text>
<text x="161" y="146.7">VCC3.3</text>
<text x="181.3" y="145.6">LEDA</text>
<text x="22.1" y="151.3">TFT_RD</text>
<text x="22.1" y="153.6">TFT_D0</text>
<text x="22.1" y="155.9">TFT_D1</text>
<text x="57.6" y="155.9">LEDK4</text>
<text x="100" y="150.2">X-</text>
<text x="100" y="152.5">Y-</text>
<text x="145.8" y="154.8">TVDD</text>
<text x="160.7" y="150.2">VCC5</text>
<text x="22.1" y="158.2">TFT_D2</text>
<text x="22.1" y="160.5">TFT_D3</text>
<text x="57.6" y="160.5">LEDK2</text>
<text x="57.6" y="158.2">LEDK3</text>
<text x="22.1" y="162.8">TFT_D4</text>
<text x="22.1" y="165.1">TFT_D5</text>
<text x="22.1" y="167.4">TFT_D6</text>
<text x="57.6" y="162.8">LEDK1</text>
<text x="57.6" y="165.1">LEDA</text>
<text x="90.8" y="166.2">GND</text>
<text x="157.2" y="167.4">LEDK1</text>
<text x="157.2" y="165.1">LEDK5</text>
<text x="157.2" y="162.8">LEDK6</text>
<text x="22.1" y="169.7">TFT_D7</text>
<text x="22.1" y="172">TFT_D8</text>
<text x="57.6" y="172">X+</text>
<text x="57.6" y="169.7">Y+</text>
<text x="90.8" y="168.5">CT_SDA</text>
<text x="90.8" y="170.8">CT_SCL</text>
<text x="157.2" y="169.7">LEDK2</text>
<text x="157.2" y="172">LEDK3</text>
<text x="22.1" y="174.3">TFT_D9</text>
<text x="22.1" y="176.6">TFT_D10</text>
<text x="22.1" y="178.9">TFT_D11</text>
<text x="57.6" y="176.6">X-</text>
<text x="57.6" y="174.3">Y-</text>
<text x="90.8" y="177.7">CT_INT</text>
<text x="157.2" y="174.3">LEDK4</text>
<text x="187" y="176.6">BL_CTR</text>
<text x="22.1" y="181.1">TFT_D12</text>
<text x="22.1" y="183.4">TFT_D13</text>
<text x="22.1" y="185.7">TFT_D14</text>
<text x="90.8" y="180">CT_RST</text>
<text x="108.4" y="180">VCC3.3</text>
<text x="127.8" y="183.4">VCC3.3</text>
<text x="148.1" y="182.3">CT_SCL</text>
<text x="22.1" y="188">TFT_D15</text>
<text x="148.1" y="186.9">CT_SDA</text>
</g>
<g font-size="2">
<text x="32.3" y="71">16</text>
<text x="56" y="71">10</text>
<text x="145.4" y="71">1</text>
<text x="168.2" y="71">2</text>
<text x="32.3" y="73.3">12</text>
<text x="32.3" y="75.6">14</text>
<text x="32.3" y="77.9">13</text>
<text x="37.5" y="74.5">CS</text>
<text x="37.5" y="76.8">RS</text>
<text x="37.5" y="72.2">RST</text>
<text x="46.7" y="74.5">IOVCC</text>
<text x="49.3" y="72.2">VCI</text>
<text x="56" y="77.9">8</text>
<text x="56" y="73.3">11</text>
<text x="145.4" y="73.3">3</text>
<text x="145.4" y="75.6">5</text>
<text x="145.4" y="77.9">7</text>
<text x="149.7" y="72.2">CS</text>
<text x="149.7" y="74.5">WR</text>
<text x="149.7" y="76.8">RST</text>
<text x="161.3" y="76.8">DB0</text>
<text x="162.2" y="74.5">RD</text>
<text x="162.5" y="72.2">RS</text>
<text x="168.2" y="73.3">4</text>
<text x="168.2" y="75.6">6</text>
<text x="168.2" y="77.9">8</text>
<text x="32.3" y="80.2">15</text>
<text x="32.3" y="82.5">33</text>
<text x="37.5" y="79.1">WR</text>
<text x="37.5" y="81.4">RD</text>
<text x="37.5" y="83.7">DB0</text>
<text x="48.6" y="79.1">GND</text>
<text x="48.6" y="81.4">GND</text>
<text x="48.6" y="83.7">GND</text>
<text x="56" y="80.2">9</text>
<text x="56" y="82.5">39</text>
<text x="144.5" y="82.5">11</text>
<text x="145.4" y="80.2">9</text>
<text x="149.7" y="79.1">DB1</text>
<text x="149.7" y="81.4">DB3</text>
<text x="149.7" y="83.7">DB5</text>
<text x="161.3" y="79.1">DB2</text>
<text x="161.3" y="81.4">DB4</text>
<text x="161.3" y="83.7">DB6</text>
<text x="168.2" y="80.2">10</text>
<text x="168.2" y="82.5">12</text>
<text x="32.3" y="84.8">32</text>
<text x="32.3" y="87.1">31</text>
<text x="32.3" y="89.4">30</text>
<text x="37.5" y="85.9">DB1</text>
<text x="37.5" y="88.2">DB2</text>
<text x="47.6" y="88.2">LEDK</text>
<text x="56" y="89.4">2</text>
<text x="56" y="87.1">1</text>
<text x="144.5" y="84.8">13</text>
<text x="144.5" y="87.1">15</text>
<text x="144.5" y="89.4">17</text>
<text x="149.7" y="85.9">DB7</text>
<text x="149.7" y="88.2">DB9</text>
<text x="160.4" y="88.2">DB10</text>
<text x="161.3" y="85.9">DB8</text>
<text x="168.2" y="84.8">14</text>
<text x="168.2" y="87.1">16</text>
<text x="168.2" y="89.4">18</text>
<text x="32.3" y="91.7">29</text>
<text x="32.3" y="94">28</text>
<text x="37.5" y="90.5">DB3</text>
<text x="37.5" y="92.8">DB4</text>
<text x="37.5" y="95.1">DB5</text>
<text x="47.6" y="95.1">LEDK</text>
<text x="47.6" y="92.8">LEDK</text>
<text x="47.6" y="90.5">LEDK</text>
<text x="56" y="94">4</text>
<text x="56" y="91.7">3</text>
<text x="144.5" y="91.7">19</text>
<text x="144.5" y="94">21</text>
<text x="149.7" y="90.5">DB11</text>
<text x="149.7" y="92.8">DB13</text>
<text x="149.7" y="95.1">DB15</text>
<text x="160.4" y="90.5">DB12</text>
<text x="160.4" y="92.8">DB14</text>
<text x="160.8" y="95.1">GND</text>
<text x="168.2" y="91.7">20</text>
<text x="168.2" y="94">22</text>
<text x="32.3" y="96.3">27</text>
<text x="32.3" y="98.6">26</text>
<text x="32.3" y="100.9">24</text>
<text x="37.5" y="97.4">DB6</text>
<text x="37.5" y="99.7">DB7</text>
<text x="47.6" y="99.7">LEDK</text>
<text x="47.6" y="97.4">LEDK</text>
<text x="56" y="100.9">7</text>
<text x="56" y="98.6">6</text>
<text x="56" y="96.3">5</text>
<text x="144.5" y="96.3">23</text>
<text x="144.5" y="98.6">25</text>
<text x="144.5" y="100.9">27</text>
<text x="149.7" y="97.4">BL</text>
<text x="149.7" y="99.7">VDD3.3</text>
<text x="158.4" y="97.4">VDD3.3</text>
<text x="160.8" y="99.7">GND</text>
<text x="168.2" y="96.3">24</text>
<text x="168.2" y="98.6">26</text>
<text x="168.2" y="100.9">28</text>
<text x="32.3" y="103.2">23</text>
<text x="32.3" y="105.4">22</text>
<text x="32.3" y="107.7">21</text>
<text x="37.5" y="102">DB8</text>
<text x="37.5" y="104.3">DB9</text>
<text x="37.5" y="106.6">DB10</text>
<text x="47.6" y="102">LEDA</text>
<text x="50" y="106.6">NC</text>
<text x="56" y="105.4">25</text>
<text x="56" y="107.7">34</text>
<text x="144.5" y="103.2">29</text>
<text x="144.5" y="105.4">31</text>
<text x="144.5" y="107.7">33</text>
<text x="149.7" y="102">GND</text>
<text x="149.7" y="104.3">MISO</text>
<text x="149.7" y="106.6">T_PEN</text>
<text x="157.3" y="102">BL_VDD</text>
<text x="160.2" y="104.3">MOSI</text>
<text x="161.8" y="106.6">MO</text>
<text x="168.2" y="103.2">30</text>
<text x="168.2" y="105.4">32</text>
<text x="168.2" y="107.7">34</text>
<text x="32.3" y="110">20</text>
<text x="32.3" y="112.3">19</text>
<text x="37.5" y="108.9">DB11</text>
<text x="37.5" y="111.2">DB12</text>
<text x="37.5" y="113.5">DB13</text>
<text x="50" y="108.9">NC</text>
<text x="50" y="111.2">NC</text>
<text x="50.3" y="113.5">TE</text>
<text x="56" y="110">36</text>
<text x="56" y="112.3">37</text>
<text x="149.7" y="108.9">T_CS</text>
<text x="161.1" y="108.9">CLK</text>
<text x="32.3" y="114.6">18</text>
<text x="32.3" y="116.9">17</text>
<text x="37.5" y="115.8">DB14</text>
<text x="37.5" y="118.1">DB15</text>
<text x="50.3" y="118.1">X+</text>
<text x="56" y="119.2">41</text>
<text x="56" y="116.9">40</text>
<text x="32.3" y="121.5">35</text>
<text x="32.3" y="123.8">38</text>
<text x="37.5" y="122.7">PWM</text>
<text x="37.5" y="124.9">LCM_ID</text>
<text x="50.2" y="120.4">Y+</text>
<text x="50.6" y="124.9">Y-</text>
<text x="50.7" y="122.7">X-</text>
<text x="56" y="123.8">43</text>
<text x="56" y="121.5">42</text>
<text x="32.3" y="142.2">31</text>
<text x="37.5" y="143.3">RST</text>
<text x="46.4" y="143.3">VCC</text>
<text x="53.7" y="142.2">6</text>
<text x="106.4" y="143.3">1</text>
<text x="127" y="143.3">16 RT_CLK</text>
<text x="33.1" y="144.4">7</text>
<text x="33.1" y="146.7">8</text>
<text x="33.1" y="149">9</text>
<text x="37.5" y="145.6">/CS</text>
<text x="37.5" y="147.9">RS</text>
<text x="46.4" y="145.6">VCC</text>
<text x="47" y="147.9">VCI</text>
<text x="53.7" y="149">5</text>
<text x="53.7" y="146.7">32</text>
<text x="53.7" y="144.4">33</text>
<text x="106.4" y="145.6">2</text>
<text x="106.4" y="147.9">3</text>
<text x="110.7" y="144.4">VCC</text>
<text x="110.7" y="146.7">X+</text>
<text x="110.7" y="149">Y+</text>
<text x="119.8" y="144.4">CLK</text>
<text x="120.2" y="149">DIN</text>
<text x="121.3" y="146.7">CS</text>
<text x="127" y="147.9">14 RT_MOSI</text>
<text x="127" y="145.6">15 RT_CS</text>
<text x="32.3" y="151.3">10</text>
<text x="33.1" y="153.6">1</text>
<text x="33.1" y="155.9">2</text>
<text x="37.5" y="154.8">DB0</text>
<text x="37.5" y="150.2">WR</text>
<text x="37.5" y="152.5">RD</text>
<text x="46.3" y="150.2">GND</text>
<text x="46.3" y="152.5">GND</text>
<text x="53.7" y="155.9">20</text>
<text x="53.7" y="151.3">34</text>
<text x="106.4" y="150.2">4</text>
<text x="106.4" y="152.5">5</text>
<text x="106.4" y="154.8">6</text>
<text x="110.7" y="151.3">X-</text>
<text x="110.7" y="153.6">Y-</text>
<text x="110.7" y="155.9">GND</text>
<text x="118.3" y="153.6">DOUT</text>
<text x="118.6" y="151.3">BUSY</text>
<text x="119.9" y="155.9">PEN</text>
<text x="127" y="154.8">11 RT_PEN</text>
<text x="127" y="152.5">12 RT_MISO</text>
<text x="127" y="150.2">13 RT_BUSY</text>
<text x="33.1" y="158.2">3</text>
<text x="33.1" y="160.5">4</text>
<text x="37.5" y="157.1">DB1</text>
<text x="37.5" y="159.4">DB2</text>
<text x="37.5" y="161.6">DB3</text>
<text x="44.4" y="161.6">LEDK2</text>
<text x="44.4" y="159.4">LEDK3</text>
<text x="44.4" y="157.1">LEDK4</text>
<text x="53.7" y="160.5">18</text>
<text x="53.7" y="158.2">19</text>
<text x="106.4" y="157.1">7</text>
<text x="106.4" y="159.4">8</text>
<text x="110.7" y="158.2">IN3</text>
<text x="110.7" y="160.5">IN4</text>
<text x="119.7" y="158.2">VCC</text>
<text x="120.1" y="160.5">Vref</text>
<text x="127" y="159.4">9</text>
<text x="127" y="157.1">10</text>
<text x="32.3" y="162.8">22</text>
<text x="32.3" y="165.1">35</text>
<text x="32.3" y="167.4">36</text>
<text x="37.5" y="163.9">DB4</text>
<text x="37.5" y="166.2">DB5</text>
<text x="44.4" y="163.9">LEDK1</text>
<text x="45.3" y="166.2">LEDA</text>
<text x="53.7" y="165.1">16</text>
<text x="53.7" y="162.8">17</text>
<text x="82.6" y="167.4">1</text>
<text x="32.3" y="172">23</text>
<text x="32.3" y="169.7">37</text>
<text x="37.5" y="173.1">DB10</text>
<text x="37.5" y="168.5">DB6</text>
<text x="37.5" y="170.8">DB7</text>
<text x="47.9" y="170.8">Y+</text>
<text x="48" y="173.1">X+</text>
<text x="53.7" y="172">14</text>
<text x="53.7" y="169.7">15</text>
<text x="82.6" y="169.7">2</text>
<text x="82.6" y="172">3</text>
<text x="32.3" y="174.3">24</text>
<text x="32.3" y="176.6">25</text>
<text x="32.3" y="178.9">26</text>
<text x="37.5" y="175.4">DB11</text>
<text x="37.5" y="177.7">DB12</text>
<text x="48.3" y="175.4">Y-</text>
<text x="48.4" y="177.7">X-</text>
<text x="53.7" y="176.6">12</text>
<text x="53.7" y="174.3">13</text>
<text x="82.6" y="174.3">4</text>
<text x="82.6" y="176.6">5</text>
<text x="82.6" y="178.9">6</text>
<text x="32.3" y="181.1">27</text>
<text x="32.3" y="183.4">28</text>
<text x="32.3" y="185.7">29</text>
<text x="37.5" y="180">DB13</text>
<text x="37.5" y="182.3">DB14</text>
<text x="37.5" y="184.6">DB15</text>
<text x="82.6" y="181.1">7</text>
<text x="82.6" y="183.4">8</text>
<text x="32.3" y="190.3">21</text>
<text x="32.3" y="188">30</text>
<text x="37.5" y="191.5">LCMID</text>
<text x="37.5" y="186.9">DB16</text>
<text x="37.5" y="189.2">DB17</text>
<text x="47.7" y="191.5">NC</text>
<text x="53.7" y="190.3">11</text>
<text x="124" y="218.8">Title</text>
<text x="124" y="225.7">Size</text>
<text x="135.5" y="225.7">Number</text>
<text x="181.3" y="225.7">Revision</text>
<text x="124" y="232.6">Date:</text>
<text x="125.2" y="229.2">A4</text>
<text x="134.3" y="232.6">2020-07-02</text>
<text x="169.8" y="232.6">Sheet</text>
<text x="175.9" y="232.6">of</text>
<text x="124" y="234.9">File:</text>
<text x="134.3" y="234.9">E:\</text>
<text x="142.3" y="234.9">\..\3.5TFT.SchDoc</text>
<text x="169.8" y="234.9">DrawnBy:</text>
</g>
<g font-size="2" fill="#000080">
<text x="35.9" y="68.7">TFTLCD2</text>
<text x="92" y="71">RP1</text>
<text x="148.1" y="69.9">LCD</text>
<text x="64.2" y="75.9">C1</text>
<text x="64.2" y="78.1">104</text>
<text x="92" y="82.5">RP2</text>
<text x="104.6" y="80.2">47R</text>
<text x="92" y="94">RP3</text>
<text x="104.6" y="91.7">47R</text>
<text x="92" y="105.4">RP4</text>
<text x="104.6" y="103.2">47R</text>
<text x="148.1" y="111.2">TFT_LCD2</text>
<text x="92" y="116.9">RP5</text>
<text x="104.6" y="114.6">47R</text>
<text x="143.3" y="120.4">RP6</text>
<text x="166.2" y="120.4">RP7</text>
<text x="35.9" y="128.4">TFT3.5'_35310</text>
<text x="104.6" y="126.1">47R</text>
<text x="143.3" y="134.1">47R</text>
<text x="166.2" y="134.1">47R</text>
<text x="35.9" y="141">TFTLCD1</text>
<text x="79.1" y="142.4">R1</text>
<text x="109.1" y="141">U1</text>
<text x="79.4" y="146.7">10R</text>
<text x="88.3" y="148.1">C2</text>
<text x="95.2" y="148.1">C3</text>
<text x="171.9" y="144.7">R13</text>
<text x="171.9" y="149.3">R14</text>
<text x="176.7" y="147.9">0R</text>
<text x="88.3" y="150.4">10uF</text>
<text x="95.2" y="150.4">104</text>
<text x="138.7" y="153.8">R7</text>
<text x="176.7" y="152.5">0R</text>
<text x="138.9" y="159.4">100K</text>
<text x="167.3" y="161.9">R15</text>
<text x="79.4" y="163.9">J1</text>
<text x="109.1" y="163.9">XPT2046</text>
<text x="131.8" y="164.2">C4</text>
<text x="131.8" y="166.5">104</text>
<text x="167.3" y="164.2">R16</text>
<text x="167.3" y="166.5">R18</text>
<text x="172.1" y="165.1">10R</text>
<text x="172.1" y="167.4">10R</text>
<text x="178.8" y="162.1">Q1 S8050</text>
<text x="184.7" y="166.2">R19</text>
<text x="167.3" y="168.8">R20</text>
<text x="167.3" y="171.1">R22</text>
<text x="167.3" y="173.3">R23</text>
<text x="172.1" y="169.7">10R</text>
<text x="172.1" y="172">10R</text>
<text x="182.4" y="171.7">R21</text>
<text x="185.9" y="170.8">51K</text>
<text x="172.1" y="174.3">10R</text>
<text x="172.1" y="176.6">10R</text>
<text x="182.4" y="174">1K</text>
<text x="104.3" y="181.4">R17</text>
<text x="104.6" y="185.7">10R</text>
<text x="143.5" y="182.3">R11</text>
<text x="143.5" y="184.6">4.7K</text>
<text x="79.4" y="186.9">FPC-8P-0.5</text>
<text x="94" y="187.1">C7</text>
<text x="94" y="189.4">10uF</text>
<text x="100.9" y="187.1">C8</text>
<text x="100.9" y="189.4">104</text>
<text x="143.5" y="186.9">R12</text>
<text x="143.5" y="189.2">4.7K</text>
<text x="35.9" y="193.8">TFT3.5'_9488</text>
</g>
</svg>
